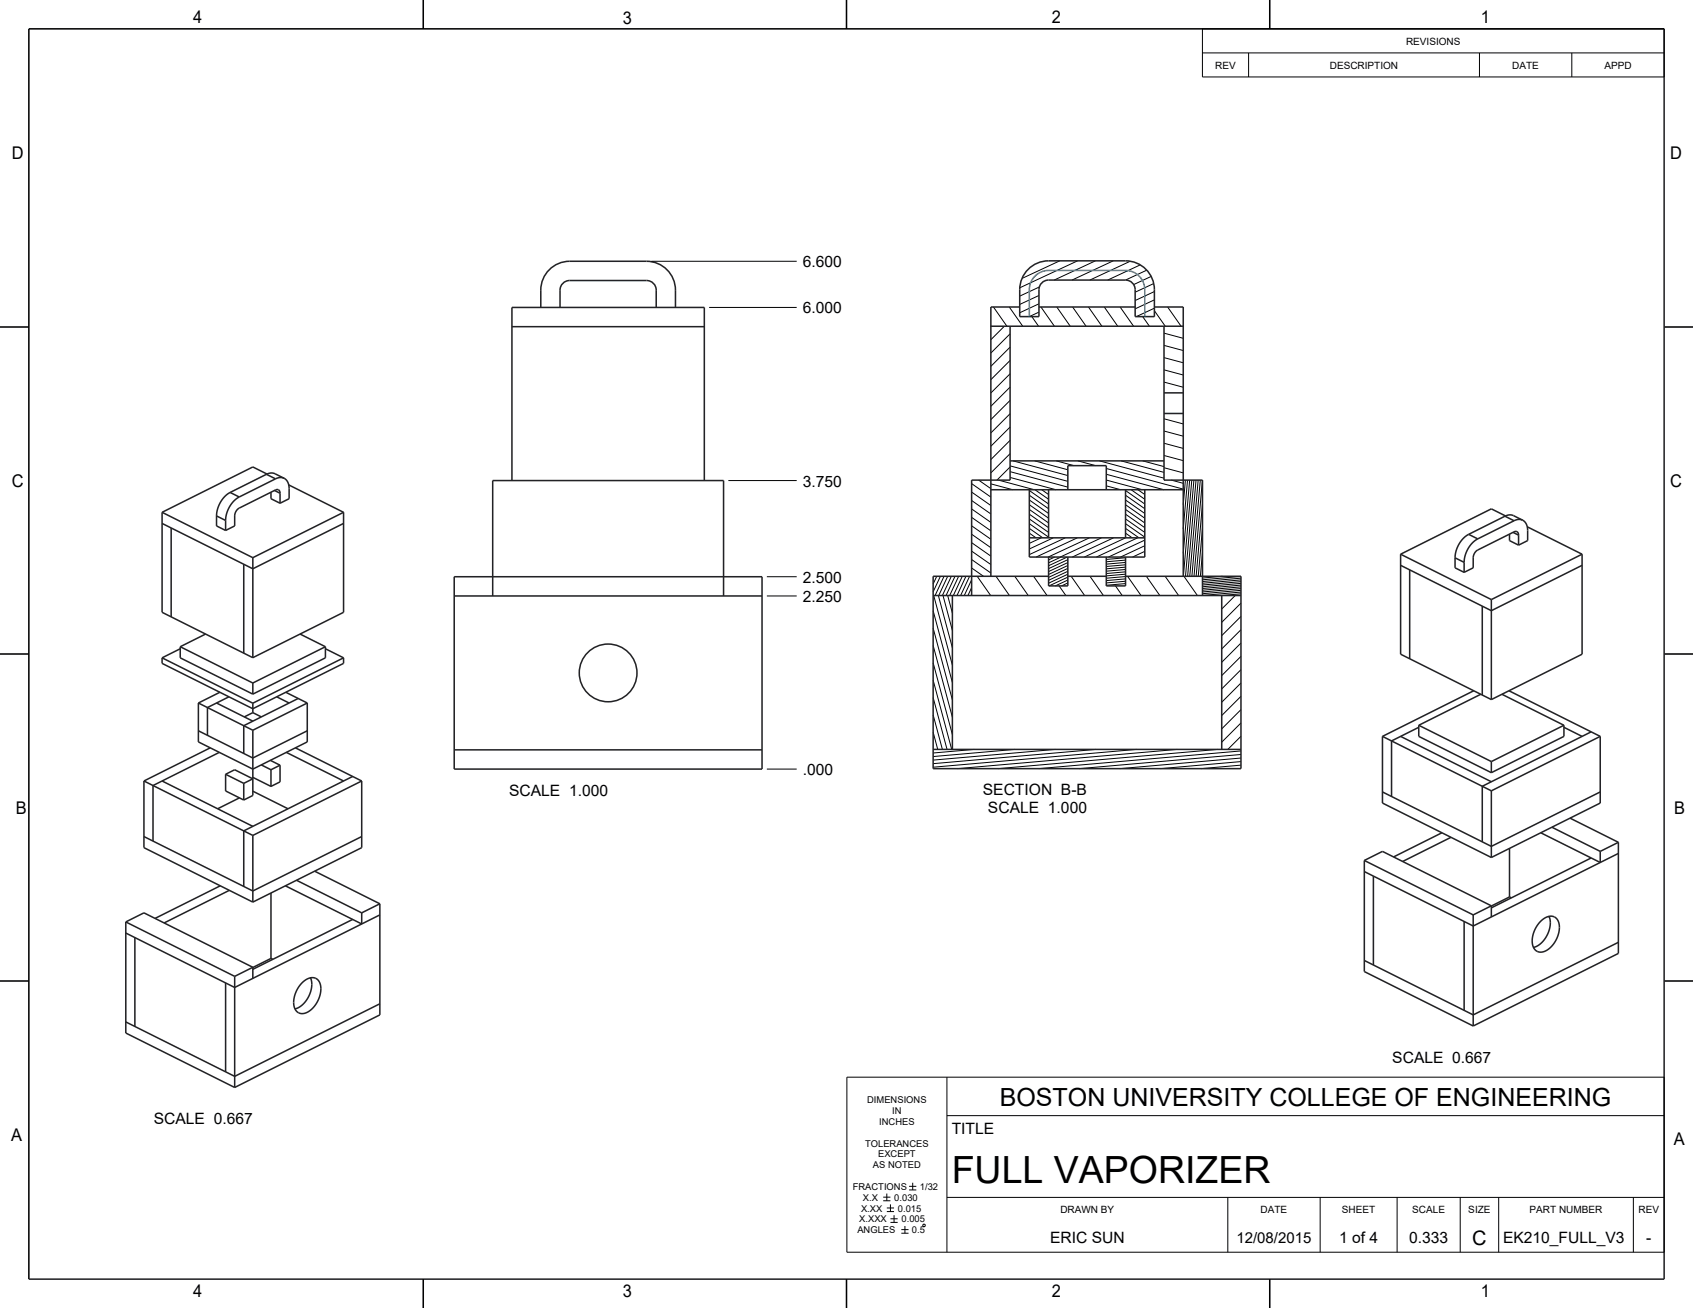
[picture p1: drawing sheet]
<svg xmlns="http://www.w3.org/2000/svg" width="559mm" height="432mm" viewBox="0 0 559 432" stroke-linecap="round" stroke-linejoin="round" font-family="sans-serif">
<g fill="none" stroke="#000" stroke-width=".33">
<path d="M396.9 9.5h152.4v15.9h-152.4zM396.9 17.5h152.4M412.1 17.5v7.9M488.3 17.5v7.9M518.8 17.5v7.9M215 86.3h48M342.9 97.5l-6.3 3M343.1 94.7l-6.5 3.1M349.8 86.1l-12.4 5.8M355.7 86.1l-19.1 8.9M361.6 86.1l-13.6 6.4M367.5 86.1l-13.7 6.4"/>
<path d="M373.1 86.2l-13.4 6.3M376.3 87.5l-10.7 5M378.5 89.2l-7 3.3M380 91.3l-5.8 2.6M380.8 93.6l-6.1 2.9M381 96.3l-6.3 2.9M381 99l-6.3 3M234.1 101.5h28.9M327 107.6v.2M327.9 101.3l4.4 6.4M331.5 107.7l-4.5 4.4M333.1 101.3l4.5 6.4"/>
<path d="M333.4 110.2l-6.4 6.3M333.4 114.6l-6.4 6.3M333.4 119l-6.4 6.3M340.6 104.5l2.2 3.2M342.9 100.3l-6.3 3M342.9 103l-3.2 1.5M343.6 101.3l4.4 6.4M348.8 101.3l4.5 6.4M354 101.3l4.5 6.4M359.3 101.3l4.4 6.4M364.5 101.3l4.4 6.4M369.7 101.3l4.5 6.4"/>
<path d="M377.2 104.5l2.2 3.2M381 101.7l-5.9 2.8M381 104.5h-.1M381 102.6l3.6 5.1M384.2 118.1l6.3 1.7M384.2 114l6.3 1.7M384.2 110l6.3 1.7M385.4 101.3l4.4 6.4M333.4 123.4l-6.4 6.3M333.4 127.8l-6.4 6.3M333.4 132.2l-6.4 6.3M333.4 136.6l-6.4 6.3"/>
<path d="M384.2 138.3l6.3 1.7M384.2 126.1l6.3 1.7M384.2 122.1l6.3 1.7M240.4 158.6h22.6M320.7 159.7l6.3 4.4M323 158.5l4 2.8M327 158.5h.1M327 159.7l7.3 2M329.6 158.5l11.8 3.2M333.4 141l-6.4 6.3M333.4 145.4l-6.4 6.3M333.4 149.8l-6.4 6.3"/>
<path d="M333.4 154.2l-4.3 4.3M333.4 157.6l15.1 4.1M333.4 155.7l19 5.1M333.4 153.8l19 5.1M334.4 152.1l18 4.9M341.5 152.1l10.9 3M348.6 152.1l5.9 1.6M355.8 152.1l5.8 1.6M362.9 152.1l21.3 5.8M365.1 158.5l12 3.2M365.1 156.6l19.1 5.1M365.1 154.7l25.4 6.8"/>
<path d="M370 152.1l14.2 3.8M377.2 152.1l7 1.9M384.2 158.4l.2 .1M384.2 154.4l6.3 1.7M384.2 150.4l6.3 1.7M384.2 146.3l6.3 1.7M384.2 142.3l6.3 1.7M386.6 158.5l3.9 1.1M390.6 158.5l-.1 .1M391.3 158.5l-.8 8.1M392 158.5l-1.5 16.2M392.7 158.5l-2.2 24.2"/>
<path d="M393.4 158.5l-2.8 31.7M394.1 158.5l-2.8 31.7M394.8 158.5l-2.8 31.7M395.5 158.5l-2.8 31.7M396.2 158.5l-2.8 31.7M396.9 158.5l-2.8 31.7M320.7 179.1l6.3 4.5M320.7 176.4l6.3 4.4M320.7 173.6l6.3 4.4M320.7 170.8l6.3 4.4M320.7 168l6.3 4.5M320.7 165.2l6.3 4.5"/>
<path d="M320.7 162.4l6.3 4.5M327 161.6l.1 .1M339.7 176l2.3 1.5M339.7 174.4l4.5 3.1M339.7 172.9l6.4 4.4M339.7 171.3l6.4 4.5M339.7 169.8l6.4 4.4M339.7 168.2l6.4 4.4M339.7 166.6l6.4 4.5M339.7 165.1l6.4 4.4M339.7 163.5l6.4 4.4M339.7 161.9l6.4 4.5"/>
<path d="M341.6 161.7l4.5 3.1M343.7 177.5l-4 1.9M343.8 161.7l2.3 1.6M346.1 161.7h.1M347.7 177.5l-8 3.7M351.6 177.5l-11.9 5.6M355.6 177.5l-13.6 6.4M359.6 177.5l-13.6 6.4M363.6 177.5l-13.7 6.4M365.1 160.4l4.8 1.3M367.5 177.5l-13.6 6.4M371.5 176l2.2 1.5"/>
<path d="M371.5 174.4l4.4 3.1M371.5 172.9l6.3 4.4M371.5 171.3l6.3 4.5M371.5 169.8l6.3 4.4M371.5 168.2l6.3 4.4M371.5 166.6l6.3 4.5M371.5 165.1l6.3 4.4M371.5 163.5l6.3 4.4M371.5 161.9l6.3 4.5M371.5 177.5l-13.6 6.4M373.4 161.7l4.4 3.1M375.5 177.5l-13.6 6.4"/>
<path d="M375.6 161.7l2.2 1.6M377.8 161.7h.1M377.8 178.3l-11.9 5.6M396.9 166.3l-2.1 23.9M396.9 174.3l-1.4 15.9M253.1 196.7h9.9M253.1 190.4h9.9M308.2 196.6l6.1 23M309.2 190.2l-1.2 2.6M309.7 196.6l4.6 17.3M310.4 190.2l-2.4 5.2M311.3 196.6l3 11.5"/>
<path d="M311.6 190.2l-3 6.4M312.8 196.6l1.5 5.8M312.8 190.2l-3 6.4M314 190.2l-3 6.4M314.3 196.6v.1M315.2 190.2l-2.9 6.4M316.4 190.2l-2.9 6.4M317.6 190.2l-2.9 6.4M318.8 190.2l-2.9 6.4M320 190.2l-2.9 6.4M320.7 196.5l.1 .1M320.7 187.5l3.9 2.7"/>
<path d="M320.7 184.7l6.3 4.5M320.7 191.4l-2.4 5.2M320.7 181.9l6.3 4.5M320.7 194l-1.2 2.6M320.7 196.6h.1M322.5 190.2l4.5 6.4M328.7 190.2l4.5 6.4M334.9 190.2l4.5 6.4M341.1 190.2l4.5 6.4M348.1 183.9l-2 .9M349.6 193.4l2.2 3.2M350.2 183.9l-4.1 1.9"/>
<path d="M352.3 183.9l-6.2 2.9M352.4 184.8l-6.3 2.9M352.4 185.7l-6.3 3M352.4 186.7l-6.3 2.9M352.4 187.6l-6.3 3M352.4 188.6l-6.3 3M352.4 189.6l-6.3 2.9M352.4 190.5l-6.2 2.9M352.4 191.5l-4.1 1.9M352.4 192.4l-2 1M352.4 193.4h.1M353.6 190.2l4.4 6.4"/>
<path d="M359.8 190.2l4.4 6.4M365.3 183.9h-.2M368.2 193.4l2.2 3.2M371.5 192.7l-6.4 .5M371.5 191.9l-6.4 .5M371.5 191.1l-6.4 .6M371.5 190.3l-6.4 .6M371.5 189.6l-6.4 .5M371.5 188.8l-6.4 .5M371.5 188l-6.4 .6M371.5 187.2l-6.4 .6M371.5 186.5l-6.4 .5"/>
<path d="M371.5 185.7l-6.4 .5M371.5 184.9l-6.4 .6M371.5 184.1l-6.4 .6M372.2 190.2l4.4 6.4M377.8 180.2l-8 3.7M377.8 182l-4 1.9M377.8 183.9h.1M378.4 190.2l4.4 6.4M384.6 190.2l4.4 6.4M390.8 190.2l4.4 6.4M396.9 182.3l-.7 7.9M397 190.2l-.1 .1"/>
<path d="M403.3 196.6l-.1 .1M403.5 190.2l-6.6 .6M407.7 196.6l-4.5 4.4M409.6 196l-6.5 .6M409.6 195.5l-12.7 1.1M409.6 194.9l-12.7 1.1M409.6 194.3l-12.7 1.1M409.6 193.7l-12.7 1.1M409.6 193.2l-12.7 1.1M409.6 192.6l-12.7 1.1M409.6 192l-12.7 1.1M409.6 191.4l-12.7 1.1"/>
<path d="M409.6 190.9l-12.7 1.1M409.6 190.3l-12.7 1.1M409.6 199.1l-6.4 6.3M308 218.8l6.3 23.7M308 213.1l6.3 23.7M308 207.4l6.3 23.7M308 201.6l6.3 23.7M409.6 203.5l-6.4 6.3M409.6 207.9l-6.4 6.3M409.6 212.3l-6.4 6.3M409.6 216.7l-6.4 6.3M308 236l3.1 11.4"/>
<path d="M308 230.3l4.6 17.1M308 224.5l6.1 22.9M409.6 221.1l-6.4 6.3M409.6 225.5l-6.4 6.3M409.6 229.9l-6.4 6.3M409.6 234.3l-6.4 6.3M409.6 238.7l-6.4 6.3M253.1 253.9h9.9M308 241.7l1.5 5.7M308.2 247.4h-.2M321.6 247.4l-13.6 1.2M335 247.4l-27 2.4"/>
<path d="M348.4 247.4l-40.4 3.5M361.8 247.4l-53.8 4.7M375.2 247.4l-67.2 5.9M388.6 247.4l-72.6 6.3M402 247.4l-72.6 6.3M409.6 252.6l-13.2 1.1M409.6 251.4l-26.6 2.3M409.6 250.2l-40 3.5M409.6 249.1l-53.4 4.6M409.6 247.9l-66.8 5.8M409.6 243.1l-4.3 4.3M279.5 355.6h269.8v57.8h-269.8z"/>
<path d="M312.5 355.6v57.8M312.5 368.3h236.8M291.5 395.2h2.4M291.5 396.4h2.4M292.7 394v2.4M292.7 398.8h2.4M292.7 400h2.4M293.9 397.6v2.4M300.1 391.6h2.3M300.1 392.8h2.3M301.3 390.4v2.4M312.5 395.3h236.8"/>
<path d="M405.3 395.3v18.1M435.7 395.3v18.1M461.1 395.3v18.1M482 395.3v18.1M494.7 395.3v18.1M539.1 395.3v18.1M293.9 402.4h2.4M293.9 403.5h2.4M295.1 401.2v2.3M297.5 405.9h2.4M297.5 407.1h2.4M298.7 404.7v2.4"/>
<path d="M304.8 404.1l.6 .2-.2 .6-.6-.2z"/>
</g>
<g fill="none" stroke="#000" stroke-width=".51">
<path d="M139.7 0v9.5M279.4 0v9.5M419.1 0v9.5M549.3 9.5h-539.8v412.8M0 107.9h9.5M549.3 107.9h9.5M0 215.9h9.5M549.3 215.9h9.5M0 323.8h9.5M549.3 323.8h9.5M139.7 422.3v9.5M279.4 422.3v9.5"/>
<path d="M419.1 422.3v9.5"/>
</g>
<g fill="none" stroke="#222226" stroke-width=".51">
<path d="M549.3 9.5v412.8h-539.8M339.8 88.5a9.5 9.5 0 0 1 6.3-2.4h25.4a9.5 9.5 0 0 1 9.5 9.5v8.9h-6.3v-8.9a3.2 3.2 0 0 0-3.2-3.1h-25.4a3.2 3.2 0 0 0-3.2 3.1v8.9h-6.3v-8.9a9.5 9.5 0 0 1 3.2-7.1zM169 107.8h63.5M178.5 101.5a19.6 19.6 0 0 1 .6-9.2 9.5 9.5 0 0 1 8.9-6h25.4a9.5 9.5 0 0 1 9.5 9.5v5.7M184.8 101.5v-5.7a3.2 3.2 0 0 1 3.2-3.2h25.4a3.2 3.2 0 0 1 3.2 3.2v5.7M327 107.7h63.5M333.4 107.7v50.8h-12.7v38.1M336.6 101.3h-9.6v88.9M342.9 101.3h31.8M381 101.3h9.5v88.9M384.2 107.7v50.8h12.7v38.1M384.2 136.5h6.3"/>
<path d="M384.2 129.7h6.3M87.9 156.6l1.3-.4h1l3.6 1.7M87.9 156.6l-11.9 6M87.9 156.6l3 1.5M88.1 156.5l-4.7-2.3-29.9 14.9M90.9 158.1l-11.9 6M93.8 157.9l.9 .8 .6 1.3 .1 4.6-3 1.5M93.8 157.9l-1.4-.3-1.5 .5M169 158.6v-57.1h63.5v57.1M333.4 152.1h50.8M53.5 172.8l29.9 15 30-15M53.5 169.1v33l29.9 15"/>
<path d="M53.5 169.1l29.9 15M56.5 174.3v29.3M71.5 170.3v3.3l3 1.5M71.5 170.3l3 1.5M74.5 171.8v3.3M76 162.6l-1.8 1.2-1.4 2-1 2.2-.3 2.3M76 162.6l3 1.5M79 164.1l-1.8 1.2-1.4 2-1 2.2-.3 2.3M89.4 162.5v2.1l3 1.5M90.6 161.9l1.8 .9M92.4 162.8l-.4-1-.9-.1-12.4 6.2-.7 .8-.5 1.1v3.8l-3 1.5M92.4 162.8v3.3"/>
<path d="M95.3 160.1l18.1 9M113.4 169.1l-30 15M113.4 169.1v33l-30 15M327 161.7h63.5M339.7 161.7v22.2h38.1v-22.2M339.7 177.5h38.1M346.1 161.7v15.8M352.4 161.7v-8h12.7v8M371.5 161.7v15.8M484.8 176.4l-1.8 1.3-1.4 1.9-1 2.3-.3 2.2M484.8 176.4l3 1.5M487.8 177.9l-1.8 1.3-1.4 1.9-1 2.3-.3 2.2"/>
<path d="M496.7 170.4l1.3-.4h1l3.6 1.7M496.7 170.4l-11.9 6M496.7 170.4l3 1.5M496.9 170.3l-4.7-2.3-29.9 15M498.2 176.3v2.2l3 1.5M499.4 175.7l1.8 1M499.7 171.9l-11.9 6M501.2 176.7l-.4-1.1-.9-.1-12.4 6.2-.8 .8-.4 1.1v3.9l-3 1.4M501.2 176.7v3.3M502.6 171.7l.9 .9 .6 1.3 .1 4.6-3 1.5M502.6 171.7l-1.4-.2-1.5 .4M504.1 173.9l18.1 9.1"/>
<path d="M80.5 186.3v29.3M83.4 184.1v33M149.9 190.4h101.6v63.5h-101.6zM149.9 196.7h101.6M162.6 196.7v-38.1h76.2v38.1M308 196.6h101.6M314.3 196.6v50.8M346.1 190.2h-38.1v63.5h101.6v-63.5h-38.1M346.1 183.9v9.5h6.3v-9.5M352.4 190.2h12.7M365.1 183.9v9.5h6.4v-9.5M403.2 196.6v50.8"/>
<path d="M462.3 186.6l29.9 15 30-15M462.3 183v33l29.9 14.9M462.3 183l29.9 14.9M465.3 188.1v29.4M480.3 184.1v3.4l3 1.4M480.3 184.1l3 1.5M483.3 185.6v3.3M492.2 197.9v33M522.2 183l-30 14.9M522.2 183v33l-30 14.9M53.5 217.2v1.8l29.9 15 30-15v-1.8M53.5 217.2l29.9 14.9"/>
<path d="M59.5 214.2l-6 3M59.5 213.5v3.7l23.9 11.9M59.5 213.5l23.9 12M67.9 209.3l-8.4 4.2M99 209.3l8.4 4.2M107.4 213.5l-24 12M107.4 213.5v3.7l-24 11.9M107.4 214.2l6 3M113.4 217.2l-30 14.9M489.2 200.1v29.3M65.5 232.1v12.8l17.9 9 18-9v-12.8M65.5 232.1l17.9 9"/>
<path d="M71.5 232.1l11.9 6M72.6 228.5l-7.1 3.6M75.6 230l-7.1 3.6v9.1M83.4 235.3l-2.8 1.4M83.4 225.5v3.6M83.4 232.1v3.2M83.4 235.3l2.9 1.4M91.3 230l4.1 2.1M94.3 228.5l7.1 3.6M98.4 230.6l-17.9 9v9.1M101.4 232.1l-18 9M468.3 239.4v3.7l23.9 12"/>
<path d="M468.3 239.4l23.9 12M486.4 228l-30.1 15.1M488.7 229.2l-20.4 10.2M495.7 229.2l20.5 10.2M498.1 228l30.1 15.1M516.2 239.4l-24 12M516.2 239.4v3.7l-24 12M47.5 257.8v22l35.9 18M47.5 257.8l35.9 18M53.5 257.8l29.9 15M65.5 241.3l17.9 8.9 18-8.9M69.4 246.9l-21.9 10.9"/>
<path d="M72.4 248.4l-21.9 10.9v18.4M74.5 255.6v5.5l6 3M74.5 255.6l3-1.5 5.9 3-2.9 1.5M74.5 255.6l6 3M80.5 258.6v5.5M83.4 241.1v21.5l-2.9 1.5M83.4 256.6l6 3M86.2 252.5l3.2 1.6M89.2 251l3.2 1.6M89.4 254.1v5.5M92.4 252.6l-3 1.5M92.4 252.6v5.5l-3 1.5"/>
<path d="M94.5 248.4l18.9 9.4M97.5 246.9l21.9 10.9M116.4 256.3l-35.9 18v18.3M119.4 257.8l-36 18M119.4 257.8v22l-36 18M149.9 247.5h101.6M308 247.4h101.6M456.3 243.1v22l35.9 18M456.3 243.1l35.9 18M462.3 243.1l29.9 15M468.3 240.1l-9 4.5v18.3M492.2 251.4v3.7"/>
<path d="M516.2 240.1l6 3M525.2 241.6l-36 18v18.3M528.2 243.1l-36 18M528.2 243.1v22l-36 18M47.5 276.2l35.9 17.9 36-17.9M79 263.4l-7.2 3.6M83.4 275.8v22M83.4 261.2l11.7 5.8M456.3 261.4l35.9 18 36-18M475.9 274.9l-15.9 8M478.9 276.4l-15.9 8M492.2 261.1v22"/>
<path d="M508.6 274.9l19.6 9.8v-3.6M512.2 273.1l16 8M518.2 270.1l16 8M534.2 278.1v36.6l-47.9 24M534.2 278.1l-6 3M72.7 292.4l-21.5 10.8M75.7 293.9l-21.5 10.8M89.4 294.8v21.6M94.2 292.4l25.2 12.6v-3.6M97.9 290.6l21.5 10.8M103.9 287.6l21.5 10.8M125.4 298.4v36.6l-47.9 24"/>
<path d="M125.4 298.4l-6 3M450.3 284.1v36.6l36 18M450.3 284.1l36 17.9M450.3 284.1l6-3 35.9 17.9M453.3 289.2v29.4M492.2 299v3.7M492.2 299l-5.9 3M498.2 296.1l.6 .3M498.2 280.1v16M498.2 296.1l-6 3M525.2 283.2l-33 16.5M534.2 281.7l-47.9 24-36-18"/>
<path d="M41.5 304.3v36.7l36 18M41.5 304.3l36 18M41.5 304.3l6-2.9 35.9 17.9M44.5 309.5v29.4M83.4 319.3v3.7M83.4 319.3l-5.9 3M89.4 316.4l.6 .3M89.4 316.4l-6 3M116.4 303.5l-33 16.5M125.4 302l-47.9 24-36-18M483.3 304.2v29.3M486.3 302v36.7"/>
<path d="M511.1 302.5l.2 .2M534.2 311.1l-47.9 23.9-36-17.9M74.5 324.5v29.3M77.5 322.3v36.7M102.3 322.8l.2 .2M125.4 331.4l-47.9 23.9-36-17.9"/>
</g>
<!-- layer: 02___PRT_ALL_AXES -->
<g fill="none" stroke="#222226" stroke-width=".51">
<path d="M508.5 304.2l2.1-1.5 1.1-.2 1 .1 .9 .4 .6 .8 .5 2.3-.6 3.1-1.4 2.6-2.1 1.9-2.1 .6-1.2-.3-.9-.7-.5-1.2-.2-1.5 .3-1.9 .5-1.6zM511.3 302.5l.3 1.2 .1 1.6-1 3.3-2 2.8-1.4 .9-1.1 .5M99.7 324.5l2.1-1.5 1.1-.3 1 .1 .9 .5 .6 .8 .5 2.3-.6 3-1.4 2.6-2.1 2-2.1 .6-1.2-.3-.9-.7-.5-1.2-.2-1.5 .3-1.9 .5-1.6zM102.5 322.8l.4 1.2v1.6l-1 3.3-2 2.8-1.4 .9-1.1 .5"/>
<circle cx="200.7" cy="222.1" r="9.5"/>
</g>
<!-- layer: 03___PRT_ALL_CURVES -->
<path d="M339.7 104.5v-8.9a6.4 6.4 0 0 1 6.4-6.3h25.4a6.3 6.3 0 0 1 6.3 6.3v8.9" fill="none" stroke="#09c" stroke-width=".51"/>
<text font-size="12.4" x="314.1" y="390.5">FULL VAPORIZER</text>
<text font-size="8.3" x="330" y="365.1">BOSTON UNIVERSITY COLLEGE OF ENGINEERING</text>
<text font-size="6.6" x="485.9" y="410.8">C</text>
<g font-size="5.8">
<text x="63.8" y="7.7">4</text>
<text x="205.6" y="7.9">3</text>
<text x="347.2" y="7.7">2</text>
<text x="488.8" y="7.7">1</text>
<text x="3.9" y="52.6">D</text>
<text x="551.2" y="52.6">D</text>
<text x="3.9" y="160.7">C</text>
<text x="551.3" y="160.7">C</text>
<text x="5.2" y="268.8">B</text>
<text x="552.6" y="268.8">B</text>
<text x="3.7" y="376.6">A</text>
<text x="552.5" y="378">A</text>
<text x="63.8" y="428">4</text>
<text x="205.6" y="428.3">3</text>
<text x="347.2" y="428.1">2</text>
<text x="488.8" y="428.1">1</text>
</g>
<g font-size="5.2">
<text x="264.9" y="88.2">6.600</text>
<text x="264.9" y="103.5">6.000</text>
<text x="264.9" y="160.6">3.750</text>
<text x="264.9" y="192.4">2.500</text>
<text x="264.9" y="198.7">2.250</text>
<text x="264.9" y="255.9">.000</text>
<text x="168" y="262.6">SCALE 1.000</text>
<text x="324.4" y="262.5">SECTION B-B</text>
<text x="326.1" y="268.4">SCALE 1.000</text>
<text x="459.5" y="350.8">SCALE 0.667</text>
<text x="50.8" y="371.1">SCALE 0.667</text>
<text x="314.1" y="374.3">TITLE</text>
<text x="346.6" y="410.3">ERIC SUN</text>
<text x="442" y="410.3">1 of 4</text>
<text x="465.1" y="410.3">0.333</text>
<text x="496.1" y="410.3">EK210_FULL_V3</text>
<text x="543.3" y="410.3">-</text>
</g>
<text font-size="5" x="408.1" y="410.2">12/08/2015</text>
<g font-size="3.3">
<text x="464.1" y="14.8">REVISIONS</text>
<text x="401.1" y="22.7">REV</text>
<text x="438.9" y="22.7">DESCRIPTION</text>
<text x="499.2" y="22.7">DATE</text>
<text x="529.5" y="22.7">APPD</text>
<text x="350" y="400.5">DRAWN BY</text>
<text x="416.1" y="400.5">DATE</text>
<text x="442.9" y="400.5">SHEET</text>
<text x="466.1" y="400.5">SCALE</text>
<text x="484.6" y="400.5">SIZE</text>
<text x="504.9" y="400.5">PART NUMBER</text>
<text x="540.8" y="400.5">REV</text>
</g>
<g font-size="3.1">
<text x="286.2" y="364.3">DIMENSIONS</text>
<text x="290.2" y="371.4">INCHES</text>
<text x="294.5" y="367.8">IN</text>
<text x="285.5" y="378.5">TOLERANCES</text>
<text x="289.8" y="382.1">EXCEPT</text>
<text x="288.1" y="385.7">AS NOTED</text>
<text x="281.5" y="392.8">FRACTIONS</text>
<text x="303.6" y="392.8">1/32</text>
<text x="284.2" y="400">X.XX</text>
<text x="284.8" y="396.4">X.X</text>
<text x="295.2" y="396.4">0.030</text>
<text x="296.4" y="400">0.015</text>
<text x="283" y="407.1">ANGLES</text>
<text x="283.6" y="403.5">X.XXX</text>
<text x="297.6" y="403.5">0.005</text>
<text x="301" y="407.1">0.5</text>
</g>
</svg>
